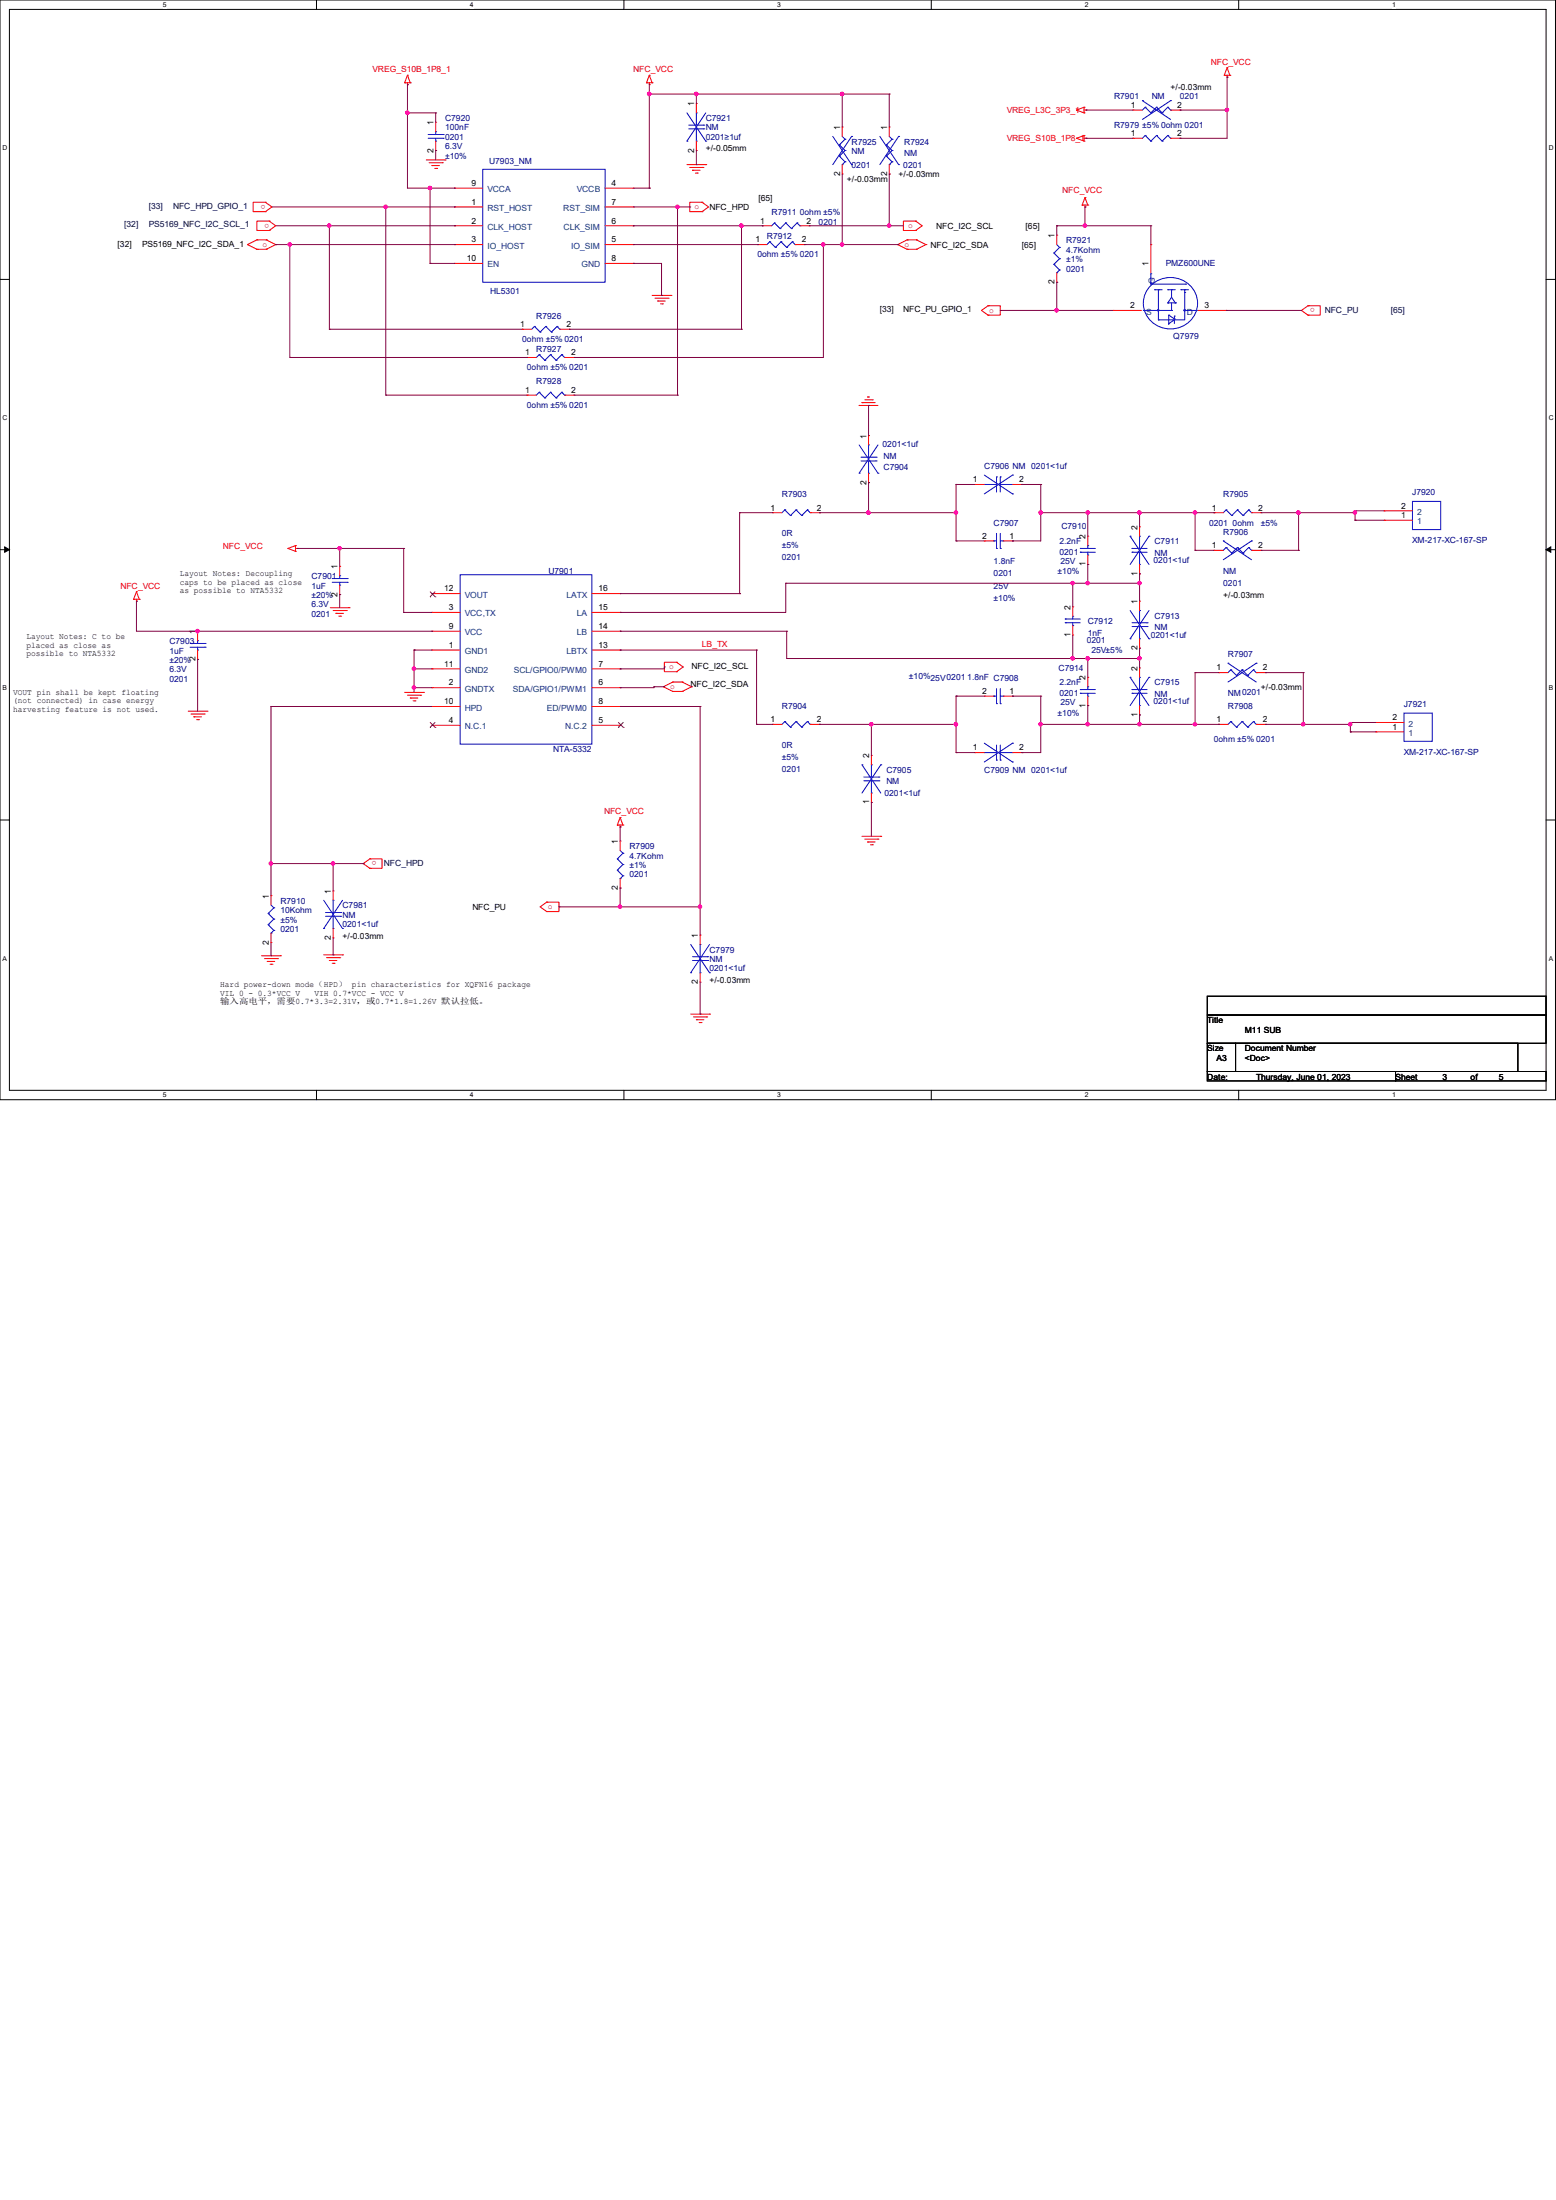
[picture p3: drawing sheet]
<svg xmlns="http://www.w3.org/2000/svg" width="210mm" height="297mm" viewBox="0 0 210 297" stroke-linecap="round" stroke-linejoin="round" font-family="sans-serif">
<path d="M0 0h209.9v148.5h-209.9zM1.3 1.3h207.4v145.9h-207.4z" fill="none" stroke="#000" stroke-width=".13"/>
<g fill="#fff">
<path d="M22 .1h.5v1h-.5z"/>
<path d="M22 147.3h.5v1h-.5z"/>
</g>
<path d="M42.7 0v1.3M42.7 147.2v1.3" fill="none" stroke="#000" stroke-width=".13"/>
<g fill="#fff">
<path d="M63.4 .1h.5v1h-.5z"/>
<path d="M63.4 147.3h.5v1h-.5z"/>
</g>
<path d="M84.2 0v1.3M84.2 147.2v1.3" fill="none" stroke="#000" stroke-width=".13"/>
<g fill="#fff">
<path d="M104.9 .1h.5v1h-.5z"/>
<path d="M104.9 147.3h.5v1h-.5z"/>
</g>
<path d="M125.7 0v1.3M125.7 147.2v1.3" fill="none" stroke="#000" stroke-width=".13"/>
<g fill="#fff">
<path d="M146.4 .1h.5v1h-.5z"/>
<path d="M146.4 147.3h.5v1h-.5z"/>
</g>
<path d="M167.2 0v1.3M167.2 147.2v1.3" fill="none" stroke="#000" stroke-width=".13"/>
<g fill="#fff">
<path d="M187.9 .1h.5v1h-.5z"/>
<path d="M187.9 147.3h.5v1h-.5z"/>
<path d="M.3 19.5h.7v1h-.7z"/>
<path d="M209 19.5h.6v1h-.6z"/>
<path d="M.3 55.9h.7v1h-.7z"/>
<path d="M209 55.9h.6v1h-.6z"/>
</g>
<path d="M0 37.7h1.3M208.7 37.7h1.2" fill="none" stroke="#000" stroke-width=".13"/>
<g fill="#fff">
<path d="M.3 92.4h.6v1h-.6z"/>
<path d="M209 92.4h.6v1h-.6z"/>
</g>
<path d="M0 74.2h1.3M208.7 74.2h1.2" fill="none" stroke="#000" stroke-width=".13"/>
<path d="M.6 73.8l.7 .4-.7 .3zM208.7 74.2l.6-.4v.7z" fill="#000" stroke="#000" stroke-width=".13"/>
<g fill="#fff">
<path d="M.3 128.9h.6v1h-.6z"/>
<path d="M209 128.9h.5v1h-.5z"/>
</g>
<path d="M0 110.7h1.3M208.7 110.7h1.2M162.9 134.5h45.8v2.5h-45.8zM162.9 137h45.8v3.8h-45.8zM162.9 140.8h3.9v3.9h-3.9zM162.9 144.7h25.4v1.2h-25.4zM166.8 140.8h38.1v3.9h-38.1zM188.3 144.7h20.4v1.2h-20.4z" fill="none" stroke="#000" stroke-width=".13"/>
<g fill="none" stroke="#f00" stroke-width=".13">
<path d="M54.6 11.2h.1M54.6 11.2h.8M55 11.4h.1M55 10.2h.1M55 11.2v.2M55 10.2l-.4 1M55 10.2l.4 1M55.4 11.2h.1M58.8 16.5h.1M58.8 16.5v1.3M58.8 19v1.3M87.2 11.2h.1"/>
<path d="M87.2 11.2h.8M87.6 11.4h.1M87.6 10.2h.1M87.6 11.2v.2M87.6 10.2l.4 1M87.6 10.2l-.4 1M88 11.2h.1M94 14h.1M94 14v1.2M94 19v1.3M113.7 17.1h.1M113.7 17.1v1.3"/>
<path d="M120 17.1h.1M120 17.1v1.3M145.3 14.9h.1M145.3 18.7h.1M145.3 14.9l1 .3M145.3 18.7l1 .3M146.3 14.5h.1M146.3 15.2h.1M146.3 18.3h.1M146.3 19h.1M146.3 14.5v.7M146.3 18.3v.7"/>
<path d="M146.3 14.9h.3M146.3 14.5l-1 .4M146.3 18.7h.3M146.3 18.3l-1 .4M146.6 14.9h.1M146.6 18.7h.1M152.9 18.7h.1M152.9 14.9h.1M152.9 14.9h1.3M152.9 18.7h1.3M158 14.9h1.3M158 18.7h1.3"/>
<path d="M159.3 18.7h.1M159.3 14.9h.1M165.2 10.2h.1M165.2 10.2h.8M165.6 10.4h.1M165.6 9.1h.1M165.6 10.2v.2M165.6 9.1l.4 1.1M165.6 9.1l-.4 1.1M166 10.2h.1M33.4 33h.1M33.4 33l1.3 .7"/>
<path d="M34.7 32.4h.1M34.7 33.7h.1M34.7 32.4h1.2M34.7 32.4l-1.3 .6M34.7 33.7h1.2M35.8 28.6h.1M35.8 27.3h.1M35.8 27.3h-1.6v1.3h1.6M35.8 27.3l.9 .6-.9 .7M35.9 32.4h.1M35.9 33.7h.1M35.9 32.4l1.3 .6"/>
<path d="M36.3 31.1h.1M36.3 29.8h.1M36.3 29.8h-1.6v1.3h1.6M36.3 29.8l.9 .7-.9 .6M37.2 33h.1M37.2 33l-1.3 .7M57.5 21.6h2.6M57.9 22h1.8M58.3 22.4h.1M58.3 22.4h1M58.7 22.7h.2M58.8 20.3h.1"/>
<path d="M58.9 22.7h.1M59.7 22h.1M60.1 21.6h.1M61.3 27.9h.1M61.3 30.5h.1M61.3 33h.1M61.3 25.4h.1M61.3 35.6h.1M61.3 30.5h3.9M61.3 33h3.9M61.3 27.9h3.9M61.3 25.4h3.9"/>
<path d="M61.3 35.6h3.9M81.7 30.5h3.8M81.7 33h3.8M81.7 27.9h3.8M81.7 25.4h3.8M81.7 35.6h3.8M85.5 25.4h.1M85.5 33h.1M85.5 30.5h.1M85.5 27.9h.1M85.5 35.6h.1M88 39.9h2.6"/>
<path d="M90.6 39.9h.1M92.7 22.2h2.5M93.1 22.6h1.8M93.5 23h.1M93.5 23h1M93.9 23.4h.2M94 20.3h.1M94.1 23.4h.1M94.7 27.3h.1M94.7 28.6h.1M94.7 27.3h-1.6v1.3h1.6M94.7 27.3l.9 .6-.9 .7"/>
<path d="M94.9 22.6h.1M95.2 22.2h.1M102.2 33h.1M102.2 33h1.3M102.9 30.5h.1M102.9 30.5h1.2M107.3 33h1.3M107.9 30.5h1.3M108.6 33h.1M109.2 30.5h.1M113.7 23.5h.1M113.7 22.2v1.3"/>
<path d="M120 23.5h.1M120 22.2v1.3M121.2 33h.1M121.2 33l1.2 .7M122.4 32.4h.1M122.4 33.7h.1M122.4 32.4h1.3M122.4 33.7h1.3M122.4 32.4l-1.2 .6M123.6 29.8h.1M123.6 31.1h.1M123.6 29.8h-1.7v1.3h1.7"/>
<path d="M123.6 29.8l.9 .7-.9 .6M123.7 32.4h.1M123.7 33.7h.1M123.7 32.4l1.3 .6M125 33h.1M125 33l-1.3 .7M142.6 31.7h.1M142.6 38.1h.1M142.6 31.7v1.3M142.6 36.8v1.3M146 27.7h.1M146 27.7h.8"/>
<path d="M146.4 27.9h.1M146.4 26.7h.1M146.4 27.7v.2M146.4 26.7l-.4 1M146.4 26.7l.4 1M146.8 27.7h.1M155.3 33h.1M155.3 33v3.8M70.5 44.4h.1M70.5 44.4h1.3M71.1 53.3h.1M71.1 48.3h.1"/>
<path d="M71.1 53.3h1.3M71.1 48.3h1.3M75.6 44.4h1.2M76.2 53.3h1.3M76.2 48.3h1.3M76.8 44.4h.1M77.5 53.3h.1M77.5 48.3h.1M88.4 40.3h1.8M88.8 40.6h.1M88.8 40.6h1M89.2 41h.2"/>
<path d="M89.4 41h.1M90.2 40.3h.1M116 54.7h.1M116 54.7h2.5M116.3 54.4h.1M116.3 54.4h1.8M116.7 54h1M117.1 53.6h.1M117.1 53.6h.2M117.2 58.8h.1M117.2 58.8v1.3M117.7 54h.1"/>
<path d="M133.3 41.3h.1M133.3 42.5h.1M133.3 41.3h1.7v1.2h-1.7M133.3 41.3l-.8 .6 .8 .6M150.2 41.9h.1M150.2 41.9h3.9M161.7 41.9h3.8M165.5 41.9h.1M176.5 42.5h.1M176.5 41.3h.1M176.5 41.3h1.7v1.2h-1.7M176.5 41.3l-.9 .6 .9 .6"/>
<path d="M18.4 79.9h.1M18.4 79.9l.4 1M18.4 79.9l-.4 1M38.9 74h.1M38.9 74l1 .4M39.9 73.7h.1M39.9 74.4h.1M39.9 73.7v.7M39.9 74h.2M39.9 73.7l-1 .3M40.1 74h.1M45.8 76.5h.1"/>
<path d="M45.8 76.5v1.2M45.8 79v1.3M104.3 69.2h.1M104.3 69.2h1.2M109.3 69.2h1.3M110.6 69.2h.1M117.2 65.2h.1M117.2 63.9v1.3M131.6 65.4h.1M131.6 65.4h1.2M132.8 73h.1M132.8 73h1.3"/>
<path d="M135.4 73h1.3M136.7 73h.1M136.7 65.4h1.2M137.9 65.4h.1M146.8 76.2h.1M146.8 72.4h.1M146.8 72.4v1.3M146.8 74.9v1.3M153.8 77.5h.1M153.8 71.1h.1M153.8 71.1v1.3M153.8 76.2v1.3"/>
<path d="M163.8 69.2h.1M163.8 74.3h.1M163.8 69.2h1.3M163.8 74.3h1.3M168.9 69.2h1.3M168.9 74.3h1.3M170.2 69.2h.1M170.2 74.3h.1M186.8 70.2h.1M186.8 69h.1M186.8 70.2h3.8M186.8 69h3.8"/>
<path d="M18 80.9h.1M18 80.9h.8M18.4 81.2h.1M18.4 80.9v.3M18.8 80.9h.1M25.4 96h2.5M25.8 96.4h1.8M26.2 96.8h.1M26.2 96.8h1M26.5 97.2h.3M26.7 85.2h.1M26.7 89h.1"/>
<path d="M26.7 85.2v1.3M26.7 87.8v1.2M26.8 97.2h.1M27.6 96.4h.1M27.9 96h.1M44.6 82h2.5M45 82.4h1.7M45.3 82.8h.1M45.3 82.8h1.1M45.7 83.2h.3M45.8 80.3h.1M46 83.2h.1"/>
<path d="M46.7 82.4h.1M47.1 82h.1M54.6 93.5h2.5M55 93.9h1.8M55.4 94.2h.1M55.4 94.2h1M55.8 94.6h.2M56 94.6h.1M56.8 93.9h.1M57.1 93.5h.1M58.3 85.2h.1M58.3 95.4h.1"/>
<path d="M58.3 80.1h.1M58.3 82.7h.1M58.3 87.8h.1M58.3 90.3h.1M58.3 92.8h.1M58.3 97.9h.1M58.3 85.2h3.8M58.3 95.4h3.8M58.3 80.1h3.8M58.3 82.7h3.8M58.3 87.8h3.8M58.3 90.3h3.8"/>
<path d="M58.3 92.8h3.8M58.3 97.9h3.8M79.9 85.2h3.8M79.9 95.4h3.8M79.9 80.1h3.8M79.9 82.7h3.8M79.9 87.8h3.8M79.9 90.3h3.8M79.9 92.8h3.8M79.9 97.9h3.8M83.7 80.1h.1M83.7 82.7h.1"/>
<path d="M83.7 85.2h.1M83.7 87.8h.1M83.7 90.3h.1M83.7 92.8h.1M83.7 95.4h.1M83.7 97.9h.1M89.5 92.7h.1M89.5 92.7l1.3 .6M90.8 92.1h.1M90.8 93.3h.1M90.8 92.1l-1.3 .6M90.8 92.1h1.3"/>
<path d="M90.8 93.3h1.3M91.3 89.4h.1M91.3 90.7h.1M91.3 89.4h-1.6v1.3h1.6M91.3 89.4l.9 .6-.9 .7M92.1 92.1h.1M92.1 93.3h.1M92.1 92.1l1.2 .6M93.3 92.7h.1M93.3 92.7l-1.2 .6M104.3 97.8h.1M104.3 97.8h1.2"/>
<path d="M109.3 97.8h1.3M110.6 97.8h.1M132.8 94h.1M132.8 94h1.3M135.4 94h1.3M136.7 94h.1M144.8 85.7h.1M144.8 81.9h.1M144.8 81.9v1.3M144.8 84.5v1.2M146.8 95.2h.1M146.8 91.4h.1"/>
<path d="M146.8 91.4v1.3M146.8 94v1.2M153.8 81.2h.1M153.8 87.5h.1M153.8 96.5h.1M153.8 90.2h.1M153.8 81.2v1.2M153.8 86.2v1.3M153.8 90.2v1.2M153.8 95.2v1.3M164.5 90.8h.1M164.5 97.8h.1"/>
<path d="M164.5 90.8h1.2M164.5 97.8h1.2M169.5 90.8h1.3M169.5 97.8h1.3M170.8 90.8h.1M170.8 97.8h.1M185.7 98.8h.1M185.7 97.5h.1M185.7 98.8h3.8M185.7 97.5h3.8M49.9 117.2h.1M49.9 116h.1"/>
<path d="M49.9 116h1.7v1.2h-1.7M49.9 116l-.9 .6 .9 .6M83.3 111.4h.1M83.3 111.4h.8M83.7 111.6h.1M83.7 110.4h.1M83.7 113.5h.1M83.7 119.9h.1M83.7 111.4v.2M83.7 113.5v1.3M83.7 118.6v1.3M83.7 110.4l.4 1"/>
<path d="M83.7 110.4l-.4 1M84.1 111.4h.1M116.3 112.9h2.6M116.7 113.3h1.8M117.1 113.7h.1M117.1 113.7h1M117.5 114h.2M117.6 108.3h.1M117.6 102h.1M117.6 102v1.3M117.6 107.1v1.2M117.7 114h.1"/>
<path d="M118.5 113.3h.1M118.9 112.9h.1M131.6 101.6h.1M131.6 101.6h1.2M136.7 101.6h1.2M137.9 101.6h.1M35.3 129h2.5M35.7 129.4h1.8M36.1 129.8h.1M36.1 129.8h1M36.4 130.2h.3M36.6 120.9h.1"/>
<path d="M36.6 127.3h.1M36.6 120.9v1.3M36.6 126v1.3M36.7 130.2h.1M37.5 129.4h.1M37.8 129h.1M43.7 128.9h2.5M44.1 129.3h1.7M44.4 129.7h.1M44.4 129.7h1.1M44.8 130h.3M45 120.3h.1"/>
<path d="M45 126.6h.1M45 120.3v1.2M45 125.3v1.3M45.1 130h.1M45.8 129.3h.1M46.2 128.9h.1M73.8 121.8h.1M73.8 123.1h.1M73.8 121.8h1.6v1.3h-1.6M73.8 121.8l-.9 .6 .9 .7M93.2 136.9h2.6M93.6 137.3h1.8"/>
<path d="M94 137.7h.1M94 137.7h1M94.4 138h.2M94.5 126.2h.1M94.5 132.6h.1M94.5 126.2v1.3M94.5 131.3v1.3M94.6 138h.1M95.4 137.3h.1M95.8 136.9h.1"/>
</g>
<g fill="none" stroke="#00f" stroke-width=".13">
<path d="M57.8 18.2h2M57.8 18.7h2M58.8 17.8h.1M58.8 19h.1M58.8 17.8v.4M58.8 18.7v.3M59.8 18.2h.1M59.8 18.7h.1M92.7 19h.1M92.7 15.2l2.5 3.8M93 16.9h2M93 17.4h2"/>
<path d="M94 15.2h.1M94 19h.1M94 15.2v1.7M94 17.4v1.6M95 16.9h.1M95 17.4h.1M95.2 19h.1M95.2 15.2l-2.5 3.8M112.4 18.4l2.5 3.8M113.3 19.6h.1M113.3 19.6l.7 .7M113.7 18.4l.3 .4"/>
<path d="M114 18.8h.1M114 18.8l-.7 .8M114.9 18.4h.1M114.9 18.4l-2.5 3.8M118.7 18.4l2.6 3.8M119.6 19.6h.1M119.6 19.6l.8 .7M120 18.4l.4 .4M120.4 18.8h.1M120.4 18.8l-.8 .8M121.3 18.4h.1M121.3 18.4l-2.6 3.8"/>
<path d="M154.2 13.6h.1M154.2 13.6l3.8 2.5M154.6 18.3h.1M154.6 14.5h.1M154.6 18.3l-.4 .4M154.6 18.3l.7 .7M154.6 14.5l-.4 .4M154.6 14.5l.7 .7M155.3 19h.1M155.3 15.2h.1M156.1 18.3h.1M156.1 14.5h.1"/>
<path d="M156.1 18.3l-.8 .7M156.1 18.3l.7 .7M156.1 14.5l-.8 .7M156.1 14.5l.7 .7M156.8 19h.1M156.8 15.2h.1M157.6 18.3h.1M157.6 14.5h.1M157.6 18.3l-.8 .7M157.6 18.3l.4 .4M157.6 14.5l-.8 .7M157.6 14.5l.4 .4"/>
<path d="M158 18.7h.1M158 14.9h.1M158 13.6h.1M158 13.6l-3.8 2.5M65.2 22.9h16.5v15.2h-16.5zM103.9 32.6h.1M103.9 32.6l-.4 .4M103.9 32.6l.7 .8M104.5 30.1h.1M104.5 30.1l-.4 .4M104.5 30.1l.8 .8M104.6 33.4h.1"/>
<path d="M105.3 30.9h.1M105.4 32.6h.1M105.4 32.6l-.8 .8M105.4 32.6l.8 .8M106 30.1h.1M106 30.1l-.7 .8M106 30.1l.8 .8M106.2 33.4h.1M106.8 30.9h.1M106.9 32.6h.1M106.9 32.6l-.7 .8M106.9 32.6l.4 .4"/>
<path d="M107.3 33h.1M107.6 30.1h.1M107.6 30.1l-.8 .8M107.6 30.1l.3 .4M107.9 30.5h.1M113.3 21.1h.1M113.3 21.1l.7 .7M113.7 22.2h.1M114 20.3h.1M114 21.8h.1M114 20.3l-.7 .8M114 21.8l-.3 .4"/>
<path d="M114.9 22.2h.1M119.6 21.1h.1M119.6 21.1l.8 .7M120 22.2h.1M120.4 20.3h.1M120.4 21.8h.1M120.4 20.3l-.8 .8M120.4 21.8l-.4 .4M121.3 22.2h.1M142.2 34.2h.1M142.2 35.7h.1M142.2 34.2l.8 .7"/>
<path d="M142.2 35.7l.8 .7M142.6 36.8h.1M142.6 33l.4 .4M143 33.4h.1M143 34.9h.1M143 36.4h.1M143 33.4l-.8 .8M143 34.9l-.8 .8M143 36.4l-.4 .4M155.3 38.2h.1M155.3 38.4h.1M155.3 37h.1"/>
<path d="M155.3 37v1.4M155.3 38.4h4.7M155.4 38.5a3.7 3.7 0 0 1 4.2-.7 3.7 3.7 0 0 1 2 3.8 3.7 3.7 0 0 1-4 2.8 3.7 3.7 0 0 1-3.3-3.5 3.4 3.4 0 0 1 1.1-2.4zM155.8 39.1h.1M155.8 39.1h1M156.3 39.1h.1M156.3 39.1v4.1M157.6 39.1h.1M157.6 39.1h1M158.1 39.1h.1M158.1 39.1v1M159.4 39.1h.1"/>
<path d="M159.4 39.1h1M159.9 39.1h.1M159.9 39.5h.1M159.9 39.1v4.1h-3.6M160 38.4h.1M72.1 44.1h.1M72.1 44.1l-.3 .3M72.1 44.1l.8 .7M72.8 53h.1M72.8 47.9h.1M72.8 53l-.4 .3M72.8 53l.7 .7"/>
<path d="M72.8 47.9l-.4 .4M72.8 47.9l.7 .7M72.9 44.8h.1M73.5 53.7h.1M73.5 48.6h.1M73.7 44.1h.1M73.7 44.1l-.8 .7M73.7 44.1l.7 .7M74.3 53h.1M74.3 47.9h.1M74.3 53l-.8 .7M74.3 53l.8 .7"/>
<path d="M74.3 47.9l-.8 .7M74.3 47.9l.8 .7M74.4 44.8h.1M75.1 53.7h.1M75.1 48.6h.1M75.2 44.1h.1M75.2 44.1l-.8 .7M75.2 44.1l.4 .3M75.6 44.4h.1M75.8 53h.1M75.8 47.9h.1M75.8 53l-.7 .7"/>
<path d="M75.8 53l.4 .3M75.8 47.9l-.7 .7M75.8 47.9l.4 .4M76.2 53.3h.1M76.2 48.3h.1M154.3 41.9h.1M154.3 41.9h3.8M156.3 43.2h.1M157.6 40.9h.1M157.6 40.9h1M157.7 43.7h.1M157.7 42.5h.1"/>
<path d="M157.7 42.5v1.3M157.7 42.5l.8 .6M158.1 41.9h.1M158.1 40.1l.5 .8M158.1 40.9v1M158.1 40.1l-.5 .8M158.5 43.1h.1M158.5 42.7h.1M158.5 43.2l-.8 .5M158.5 42.7v1M158.6 40.9h.1M159.9 41.9h.1"/>
<path d="M159.9 41.9h1.8M44.8 78.1h2.1M44.8 78.6h2.1M45.8 77.7h.1M45.8 79h.1M45.8 77.7v.4M45.8 78.6v.4M46.9 78.1h.1M46.9 78.6h.1M62.1 77.6h17.8v22.9h-17.8zM105.9 68.8h.1M105.9 68.8l-.4 .4"/>
<path d="M105.9 68.8l.8 .8M106.7 69.6h.1M107.4 68.8h.1M107.4 68.8l-.7 .8M107.4 68.8l.8 .8M108.2 69.6h.1M109 68.8h.1M109 68.8l-.8 .8M109 68.8l.3 .4M109.3 69.2h.1M116 63.9h.1M116 60.1l2.5 3.8"/>
<path d="M116.2 61.7h2M116.2 62.2h2M117.2 60.1h.1M117.2 63.9h.1M117.2 60.1v1.6M117.2 62.2v1.7M118.2 61.7h.1M118.2 62.2h.1M118.5 63.9h.1M118.5 60.1l-2.5 3.8M132.8 65.4h.1M132.8 65.4h1.7"/>
<path d="M132.8 64.1l3.9 2.6M134.1 73h.1M134.1 73h.4M134.5 74h.1M134.5 64.4h.1M134.5 64.4v2M134.5 72v2M135 74h.1M135 64.4h.1M135 64.4v2M135 72v2M135 73h.4"/>
<path d="M135 65.4h1.7M135.4 73h.1M136.7 65.4h.1M136.7 66.7h.1M136.7 64.1h.1M136.7 64.1l-3.9 2.6M145.8 74.5h.1M145.8 74h.1M145.8 74.5h2M145.8 74h2M146.8 74.9h.1M146.8 73.7h.1"/>
<path d="M146.8 73.7v.3M146.8 74.5v.4M152.5 72.4h.1M152.5 72.4l2.6 3.8M152.8 74.5h.1M152.8 74h.1M152.8 74.5h2M152.8 74h2M153.8 76.2h.1M153.8 72.4h.1M153.8 72.4v1.6M153.8 74.5v1.7"/>
<path d="M155.1 72.4h.1M155.1 72.4l-2.6 3.8M165.1 73h.1M165.1 73l3.8 2.6M165.5 68.8h.1M165.5 73.9h.1M165.5 68.8l-.4 .4M165.5 68.8l.7 .8M165.5 73.9l-.4 .4M165.5 73.9l.7 .8M166.2 69.6h.1M166.2 74.7h.1"/>
<path d="M167 68.8h.1M167 73.9h.1M167 68.8l-.8 .8M167 68.8l.8 .8M167 73.9l-.8 .8M167 73.9l.8 .8M167.8 69.6h.1M167.8 74.7h.1M168.5 68.8h.1M168.5 73.9h.1M168.5 68.8l-.7 .8M168.5 68.8l.4 .4"/>
<path d="M168.5 73.9l-.7 .8M168.5 73.9l.4 .4M168.9 69.2h.1M168.9 74.3h.1M168.9 73h.1M168.9 73l-3.8 2.6M190.6 67.7h3.8v3.8h-3.8zM25.7 86.9h2M25.7 87.4h2M26.7 86.5h.1M26.7 87.8h.1M26.7 86.5v.4"/>
<path d="M26.7 87.4v.4M27.7 86.9h.1M27.7 87.4h.1M105.9 97.4h.1M105.9 97.4l-.4 .4M105.9 97.4l.8 .8M106.7 98.2h.1M107.4 97.4h.1M107.4 97.4l-.7 .8M107.4 97.4l.8 .8M108.2 98.2h.1M109 97.4h.1"/>
<path d="M109 97.4l-.8 .8M109 97.4l.3 .4M109.3 97.8h.1M134.1 94h.1M134.1 94h.4M134.5 95h.1M134.5 93v2M135 95h.1M135 93v2M135 94h.4M135.4 94h.1M143.8 84.1h.1"/>
<path d="M143.8 83.6h.1M143.8 84.1h2M143.8 83.6h2M144.8 84.5h.1M144.8 83.2h.1M144.8 83.2v.4M144.8 84.1v.4M145.8 93.6h.1M145.8 93.1h.1M145.8 93.6h2M145.8 93.1h2M146.8 94h.1"/>
<path d="M146.8 92.7h.1M146.8 92.7v.4M146.8 93.6v.4M152.5 86.2h.1M152.5 91.4h.1M152.5 82.4l2.6 3.8M152.5 91.4l2.6 3.8M152.8 93.6h.1M152.8 93.1h.1M152.8 84.1h2M152.8 84.6h2M152.8 93.6h2"/>
<path d="M152.8 93.1h2M153.8 82.4h.1M153.8 86.2h.1M153.8 95.2h.1M153.8 91.4h.1M153.8 82.4v1.7M153.8 84.6v1.6M153.8 91.4v1.7M153.8 93.6v1.6M154.8 84.1h.1M154.8 84.6h.1M155.1 86.2h.1"/>
<path d="M155.1 91.4h.1M155.1 82.4l-2.6 3.8M155.1 91.4l-2.6 3.8M165.7 89.5h.1M165.7 89.5l3.8 2.6M166.1 90.4h.1M166.1 97.4h.1M166.1 90.4l-.4 .4M166.1 90.4l.8 .8M166.1 97.4l-.4 .4M166.1 97.4l.8 .8M166.9 91.2h.1"/>
<path d="M166.9 98.2h.1M167.6 90.4h.1M167.6 97.4h.1M167.6 90.4l-.7 .8M167.6 90.4l.8 .8M167.6 97.4l-.7 .8M167.6 97.4l.8 .8M168.4 91.2h.1M168.4 98.2h.1M169.2 90.4h.1M169.2 97.4h.1M169.2 90.4l-.8 .8"/>
<path d="M169.2 90.4l.3 .4M169.2 97.4l-.8 .8M169.2 97.4l.3 .4M169.5 90.8h.1M169.5 89.5h.1M169.5 97.8h.1M169.5 89.5l-3.8 2.6M189.5 96.3h3.8v3.8h-3.8zM83.3 116h.1M83.3 117.5h.1M83.3 116l.8 .7M83.3 117.5l.8 .7"/>
<path d="M83.7 118.6h.1M83.7 114.8l.4 .4M84.1 115.2h.1M84.1 116.7h.1M84.1 118.2h.1M84.1 115.2l-.8 .8M84.1 116.7l-.8 .8M84.1 118.2l-.4 .4M116.3 103.3h.1M116.3 103.3l2.6 3.8M116.6 105.4h2M116.6 104.9h2"/>
<path d="M117.6 107.1h.1M117.6 103.3h.1M117.6 103.3v1.6M117.6 105.4v1.7M118.6 105.4h.1M118.6 104.9h.1M118.9 103.3h.1M118.9 103.3l-2.6 3.8M132.8 101.6h.1M132.8 101.6h1.7M132.8 100.3l3.9 2.6M134.5 102.6h.1"/>
<path d="M134.5 100.6v2M135 102.6h.1M135 100.6v2M135 101.6h1.7M136.7 101.6h.1M136.7 100.3h.1M136.7 102.9h.1M136.7 100.3l-3.9 2.6M36.2 123.3h.1M36.2 124.8h.1M36.2 123.3l.8 .8M36.2 124.8l.8 .8"/>
<path d="M36.6 126h.1M36.6 122.2l.4 .4M37 122.6h.1M37 124.1h.1M37 125.6h.1M37 122.6l-.8 .7M37 124.1l-.8 .7M37 125.6l-.4 .4M43.7 125.3h.1M43.7 121.5l2.5 3.8M43.9 123.2h2.1M43.9 123.7h2.1"/>
<path d="M45 121.5h.1M45 125.3h.1M45 121.5v1.7M45 123.7v1.6M46 123.2h.1M46 123.7h.1M46.2 125.3h.1M46.2 121.5l-2.5 3.8M93.2 131.3h.1M93.2 127.5l2.6 3.8M93.5 129.2h2M93.5 129.7h2"/>
<path d="M94.5 127.5h.1M94.5 131.3h.1M94.5 127.5v1.7M94.5 129.7v1.6M95.5 129.2h.1M95.5 129.7h.1M95.8 131.3h.1M95.8 127.5l-2.6 3.8"/>
</g>
<g fill="#00f" stroke="#00f" stroke-width=".13">
<circle cx="159.9" cy="41.9" r=".11"/>
<circle cx="156.3" cy="41.9" r=".11"/>
</g>
<path d="M58 79.9l.7 .7M58.7 79.9l-.7 .7M58 80.6h.1M58 98.2h.1M58 97.5l.7 .7M58.7 80.6h.1M58.7 98.2h.1M58.7 97.5l-.7 .7M83.4 98.2h.1M83.4 97.5l.7 .7M84.1 98.2h.1M84.1 97.5l-.7 .7" fill="none" stroke="#804000" stroke-width=".13"/>
<g fill="none" stroke="#800040" stroke-width=".13">
<path d="M55 11.4h.1M55 15.2h.1M55 11.4v14h6.3M55 15.2h3.8M58.8 15.2h.1M58.8 15.2v1.3M87.6 12.7h.1M87.6 11.4v14M87.6 12.7h32.4M94 12.7h.1M94 12.7v1.3M113.7 12.7h.1"/>
<path d="M113.7 12.7v4.4M120 12.7h.1M120 12.7v4.4M146.6 14.9h.1M146.6 18.7h.1M146.6 14.9h6.3M146.6 18.7h6.3M159.3 14.9h.1M159.3 18.7h.1M159.3 14.9h6.3M165.6 10.4h.1M165.6 14.9h.1"/>
<path d="M165.6 10.4v8.3h-6.3M36.7 27.9h24.6M37.2 33h.1M37.2 30.5h24.1M37.2 33h24.1M39.1 33h.1M39.1 33v15.3h32M44.4 30.5h.1M44.4 30.5v13.9M52.1 27.9h.1M52.1 27.9v25.4M58 25.4h.1"/>
<path d="M58 35.6h.1M58 35.6h3.3M58 25.4v10.2M58.8 20.3h.1M58.8 20.3v1.3M61.3 33h.1M61.3 25.4h.1M61.3 30.5h.1M61.3 27.9h.1M85.5 30.5h.1M85.5 35.6h.1M85.5 25.4h2.1"/>
<path d="M85.5 27.9h7.6M85.5 30.5h17.4M85.5 33h16.7M85.5 35.6h3.8v4.3M87.6 25.4h.1M89.3 39.9h.1M91.4 27.9h.1M91.4 27.9v25.4M93.1 27.9h.1M94 22.2h.1M94 20.3v1.9M100.1 30.5h.1"/>
<path d="M100.1 30.5v13.9M102.2 33h.1M102.9 30.5h.1M108.6 33h12.6M109.2 30.5h12.7M111.1 33h.1M111.1 33v15.3h-33.6M113.7 33h.1M113.7 23.5v9.5M120 30.5h.1M120 23.5h.1M120 23.5v7"/>
<path d="M121.2 33h.1M142.6 30.5h.1M142.6 38.1h.1M142.6 30.5h12.7M142.6 30.5v1.2M142.6 38.1v3.8M146.4 27.9h.1M146.4 30.5h.1M146.4 27.9v2.6M155.3 30.5h.1M155.3 30.5v2.5M44.4 44.4h.1"/>
<path d="M44.4 44.4h26.1M52.1 53.3h.1M52.1 53.3h19M71.1 48.3h.1M76.8 44.4h23.3M77.5 48.3h.1M77.5 53.3h13.9M91.4 53.3h.1M100.1 44.4h.1M117.2 54.7h.1M117.2 54.7v4.1M135 41.9h.1"/>
<path d="M135 41.9h15.2M142.6 41.9h.1M165.5 41.9h.1M165.5 41.9h10.1M40.1 74h.1M40.1 74h14.4M45.8 74h.1M45.8 74v2.5M54.5 74h.1M54.5 74v8.7M99.8 69.2h.1M99.8 69.2h4.5"/>
<path d="M99.8 69.2v10.9M106 78.7h.1M106 78.7h47.8M106 78.7v4h-22.3M110.6 69.2h.1M110.6 69.2h18.4M117.2 65.2h.1M117.2 69.2h.1M117.2 65.2v4M129 65.4h.1M129 69.2h.1M129 73h.1"/>
<path d="M129 65.4v7.6M129 65.4h2.6M129 73h3.8M136.7 73h.1M137.9 65.4h.1M137.9 65.4h2.6M140.5 65.4h.1M140.5 69.2h.1M140.5 65.4v7.6h-3.8M140.5 69.2h23.3M144.8 78.7h.1M144.8 78.7v3.2"/>
<path d="M146.8 69.2h.1M146.8 76.2h.1M146.8 78.7h.1M146.8 69.2v3.2M146.8 76.2v2.5M153.8 69.2h.1M153.8 77.5h.1M153.8 78.7h.1M153.8 69.2v1.9M153.8 77.5v3.7M161.3 69.2h.1M161.3 74.3h.1"/>
<path d="M161.3 74.3h2.5M161.3 69.2v5.1M163.8 69.2h.1M170.2 69.2h12.7M170.2 74.3h5.1M175.3 69.2h.1M175.3 74.3h.1M175.3 69.2v5.1M182.9 70.2h.1M182.9 69.2h.1M182.9 69h.1M182.9 70.2h3.9"/>
<path d="M182.9 69v1.2M182.9 69h3.9M18.4 81.2h.1M18.4 81.2v4h39.9M26.7 89h.1M26.7 85.2h.1M26.7 89v7M36.6 95.4h.1M36.6 95.4v25.5M36.6 95.4h21.7M45.8 80.3h.1M45.8 80.3v1.7"/>
<path d="M54.5 82.7h.1M54.5 82.7h3.8M55.9 92.8h.1M55.9 87.8h.1M55.9 90.3h.1M55.9 87.8h2.4M55.9 92.8h2.4M55.9 87.8v5.7M55.9 90.3h2.4M58.3 85.2h.1M83.7 87.8h.1M83.7 82.7h.1"/>
<path d="M83.7 85.2h.1M83.7 95.4h.1M83.7 90.3h.1M83.7 92.8h.1M83.7 87.8h18.4M83.7 85.2h22.5M83.7 95.4h10.8M83.7 80.1h16.1M88.3 92.7h.1M88.3 92.7v.1h-4.6M88.3 92.7h1.2M89.5 92.7h.1"/>
<path d="M89.7 90h.1M89.7 90v.3h-6M94.5 95.4h.1M94.5 95.4v30.8M99.8 80.1h.1M102.1 87.8h.1M102.1 97.8h.1M102.1 87.8v10M102.1 97.8h2.2M106.2 85.2h.1M106.2 85.2v3.7h47.6M110.6 97.8h.1"/>
<path d="M110.6 97.8h18.4M117.6 97.8h.1M117.6 97.8v4.2M129 94h.1M129 97.8h.1M129 94v7.6M129 94h3.8M136.7 94h.1M136.7 94h3.8M140.5 94h.1M140.5 97.8h.1M140.5 94v7.6h-2.6"/>
<path d="M140.5 97.8h24M144.8 88.9h.1M144.8 85.7v3.2M146.8 88.9h.1M146.8 95.2h.1M146.8 97.8h.1M146.8 88.9v2.5M146.8 95.2v2.6M153.8 88.9h.1M153.8 96.5h.1M153.8 87.5h.1M153.8 87.5v2.7"/>
<path d="M153.8 96.5v1.3M161.3 97.8h.1M161.3 90.8h.1M161.3 90.8v7M161.3 90.8h3.2M164.5 97.8h.1M170.8 97.8h11.4M170.8 90.8h5.1M175.9 97.8h.1M175.9 90.8h.1M175.9 90.8v7M182.2 98.8h.1"/>
<path d="M182.2 97.8h.1M182.2 97.5h.1M182.2 98.8h3.5M182.2 97.5v1.3M182.2 97.5h3.5M36.6 116.6h.1M36.6 116.6h12.4M45 116.6h.1M45 116.6v3.7M49 116.6h.1M83.7 111.6h.1M83.7 119.9h.1"/>
<path d="M83.7 111.6v1.9M83.7 119.9v2.5M117.6 108.3h.1M117.6 108.3v4.6M129 101.6h.1M129 101.6h2.6M137.9 101.6h.1M36.6 129h.1M36.6 127.3v1.7M45 128.9h.1M45 126.6v2.3M75.4 122.4h.1"/>
<path d="M75.4 122.4h19.1M83.7 122.4h.1M94.5 122.4h.1M94.5 136.9h.1M94.5 132.6v4.3"/>
</g>
<g fill="#f0f" stroke="#f0f" stroke-width=".13">
<circle cx="140.4" cy="69.2" r=".23"/>
<circle cx="129" cy="69.2" r=".23"/>
<circle cx="117.2" cy="69.2" r=".23"/>
<circle cx="146.8" cy="69.2" r=".23"/>
<circle cx="144.8" cy="78.7" r=".23"/>
<circle cx="153.8" cy="78.7" r=".23"/>
<circle cx="45.8" cy="74" r=".23"/>
<circle cx="144.8" cy="88.9" r=".23"/>
<circle cx="129" cy="97.8" r=".23"/>
<circle cx="117.6" cy="97.8" r=".23"/>
<circle cx="146.8" cy="97.8" r=".23"/>
<circle cx="140.4" cy="97.8" r=".23"/>
<circle cx="153.8" cy="97.8" r=".23"/>
<circle cx="161.3" cy="97.8" r=".23"/>
<circle cx="182.9" cy="69.2" r=".23"/>
<circle cx="182.2" cy="97.8" r=".23"/>
<circle cx="165.6" cy="14.8" r=".23"/>
<circle cx="55" cy="15.2" r=".23"/>
<circle cx="100.1" cy="30.5" r=".23"/>
<circle cx="146.4" cy="30.5" r=".23"/>
<circle cx="39.1" cy="33" r=".23"/>
<circle cx="111.1" cy="33" r=".23"/>
<circle cx="142.6" cy="41.9" r=".23"/>
<circle cx="58" cy="25.4" r=".23"/>
<circle cx="94.5" cy="122.4" r=".23"/>
<circle cx="83.7" cy="122.4" r=".23"/>
<circle cx="36.6" cy="116.6" r=".23"/>
<circle cx="55.9" cy="92.8" r=".23"/>
<circle cx="55.9" cy="90.3" r=".23"/>
<circle cx="44.9" cy="116.6" r=".23"/>
<circle cx="26.6" cy="85.2" r=".23"/>
<circle cx="146.8" cy="78.7" r=".23"/>
<circle cx="146.8" cy="88.9" r=".23"/>
<circle cx="175.2" cy="69.2" r=".23"/>
<circle cx="44.4" cy="30.5" r=".23"/>
<circle cx="52" cy="27.9" r=".23"/>
<circle cx="91.4" cy="27.9" r=".23"/>
<circle cx="153.8" cy="69.2" r=".23"/>
<circle cx="161.3" cy="69.2" r=".23"/>
<circle cx="175.9" cy="97.8" r=".23"/>
<circle cx="87.6" cy="12.7" r=".23"/>
<circle cx="113.6" cy="12.7" r=".23"/>
<circle cx="94" cy="12.7" r=".23"/>
<circle cx="113.6" cy="33" r=".23"/>
<circle cx="120" cy="30.5" r=".23"/>
<circle cx="153.8" cy="88.9" r=".23"/>
</g>
<g font-size="1.1" fill="#f00">
<text x="50.3" y="9.7">VREG_S10B_1P8_1</text>
<text x="85.5" y="9.7">NFC_VCC</text>
<text x="163.4" y="8.7">NFC_VCC</text>
<text x="135.9" y="15.2">VREG_L3C_3P3_1</text>
<text x="135.9" y="19">VREG_S10B_1P8_1</text>
<text x="35.8" y="27.6" transform="rotate(-180 35.8 27.6)">o</text>
<text x="93.7" y="28.3">o</text>
<text x="143.4" y="26.1">NFC_VCC</text>
<text x="35.4" y="33.4">o</text>
<text x="36.3" y="30.2" transform="rotate(-180 36.3 30.2)">o</text>
<text x="122.1" y="33.4">o</text>
<text x="122.6" y="30.8">o</text>
<text x="177.4" y="41.6" transform="rotate(-180 177.4 41.6)">o</text>
<text x="133.5" y="42.2">o</text>
<text x="30.1" y="74.1">NFC_VCC</text>
<text x="16.3" y="79.5">NFC_VCC</text>
<text x="94.7" y="87.3">LB_TX</text>
<text x="90.3" y="90.4">o</text>
<text x="90.4" y="93">o</text>
<text x="81.5" y="109.9">NFC_VCC</text>
<text x="50.8" y="116.3" transform="rotate(-180 50.8 116.3)">o</text>
<text x="73.9" y="122.8">o</text>
</g>
<g font-size="1.1">
<text x="58.5" y="16.9" transform="rotate(-90 58.5 16.9)">1</text>
<text x="93.7" y="14.4" transform="rotate(-90 93.7 14.4)">1</text>
<text x="113.4" y="17.6" transform="rotate(-90 113.4 17.6)">1</text>
<text x="119.7" y="17.6" transform="rotate(-90 119.7 17.6)">1</text>
<text x="152.6" y="14.6">1</text>
<text x="158" y="12.1">+/-0.03mm</text>
<text x="158.9" y="14.6">2</text>
<text x="58.5" y="20.6" transform="rotate(-90 58.5 20.6)">2</text>
<text x="93.7" y="20.6" transform="rotate(-90 93.7 20.6)">2</text>
<text x="95.2" y="20.4">+/-0.05mm</text>
<text x="113.4" y="23.8" transform="rotate(-90 113.4 23.8)">2</text>
<text x="119.7" y="23.8" transform="rotate(-90 119.7 23.8)">2</text>
<text x="121.3" y="24">+/-0.03mm</text>
<text x="152.6" y="18.4">1</text>
<text x="158.9" y="18.4">2</text>
<text x="63.6" y="27.6">1</text>
<text x="63.6" y="25.1">9</text>
<text x="82.5" y="25.1">4</text>
<text x="82.5" y="27.6">7</text>
<text x="95.7" y="28.4">NFC_HPD</text>
<text x="102.4" y="27.1">[65]</text>
<text x="114.3" y="24.6">+/-0.03mm</text>
<text x="15.9" y="33.4">[32]</text>
<text x="19.2" y="33.4">PS5169_NFC_I2C_SDA_1</text>
<text x="63" y="35.3">10</text>
<text x="63.6" y="30.2">2</text>
<text x="63.6" y="32.7">3</text>
<text x="82.5" y="32.7">5</text>
<text x="82.5" y="30.2">6</text>
<text x="82.5" y="35.3">8</text>
<text x="102" y="32.7">1</text>
<text x="102.6" y="30.2">1</text>
<text x="108.2" y="32.7">2</text>
<text x="108.8" y="30.2">2</text>
<text x="125.6" y="33.5">NFC_I2C_SDA</text>
<text x="126.4" y="30.9">NFC_I2C_SCL</text>
<text x="137.9" y="33.5">[65]</text>
<text x="138.4" y="30.9">[65]</text>
<text x="142.3" y="32.2" transform="rotate(-90 142.3 32.2)">1</text>
<text x="155" y="36" transform="rotate(-90 155 36)">1</text>
<text x="142.3" y="38.4" transform="rotate(-90 142.3 38.4)">2</text>
<text x="152.5" y="41.6">2</text>
<text x="162.5" y="41.6">3</text>
<text x="70.2" y="44.2">1</text>
<text x="70.9" y="48">1</text>
<text x="76.4" y="44.2">2</text>
<text x="77.1" y="48">2</text>
<text x="118.7" y="42.1">[33]</text>
<text x="121.9" y="42.1">NFC_PU_GPIO_1</text>
<text x="70.9" y="53">1</text>
<text x="77.1" y="53">2</text>
<text x="116.9" y="59.2" transform="rotate(-90 116.9 59.2)">1</text>
<text x="116.9" y="65.4" transform="rotate(-90 116.9 65.4)">2</text>
<text x="131.3" y="65.1">1</text>
<text x="137.5" y="65.1">2</text>
<text x="104" y="68.9">1</text>
<text x="110.2" y="68.9">2</text>
<text x="153.5" y="71.5" transform="rotate(-90 153.5 71.5)">2</text>
<text x="163.6" y="68.9">1</text>
<text x="169.8" y="68.9">2</text>
<text x="189.1" y="69.9">1</text>
<text x="189.1" y="68.7">2</text>
<text x="24.3" y="77.8">Layout Notes: Decoupling</text>
<text x="45.6" y="76.9" transform="rotate(-90 45.6 76.9)">1</text>
<text x="132.6" y="72.7">2</text>
<text x="136.3" y="72.7">1</text>
<text x="146.5" y="76.5" transform="rotate(-90 146.5 76.5)">1</text>
<text x="146.5" y="72.8" transform="rotate(-90 146.5 72.8)">2</text>
<text x="153.5" y="77.7" transform="rotate(-90 153.5 77.7)">1</text>
<text x="163.6" y="74">1</text>
<text x="169.8" y="74">2</text>
<text x="24.3" y="79">caps to be placed as close</text>
<text x="24.3" y="80.1">as possible to NTA5332</text>
<text x="45.6" y="80.5" transform="rotate(-90 45.6 80.5)">2</text>
<text x="59.9" y="79.8">12</text>
<text x="60.6" y="82.4">3</text>
<text x="80.8" y="79.8">16</text>
<text x="80.8" y="82.4">15</text>
<text x="144.5" y="82.3" transform="rotate(-90 144.5 82.3)">2</text>
<text x="153.5" y="81.6" transform="rotate(-90 153.5 81.6)">1</text>
<text x="165.1" y="80.7">+/-0.03mm</text>
<text x="3.6" y="86.3">Layout Notes: C to be</text>
<text x="3.6" y="87.5">placed as close as</text>
<text x="3.6" y="88.6">possible to NTA5332</text>
<text x="26.4" y="89.3" transform="rotate(-90 26.4 89.3)">2</text>
<text x="26.4" y="85.6" transform="rotate(-90 26.4 85.6)">1</text>
<text x="60.6" y="84.9">9</text>
<text x="60.6" y="87.5">1</text>
<text x="80.8" y="84.9">14</text>
<text x="80.8" y="87.5">13</text>
<text x="144.5" y="86" transform="rotate(-90 144.5 86)">1</text>
<text x="153.5" y="87.8" transform="rotate(-90 153.5 87.8)">2</text>
<text x="1.8" y="93.8">VOUT pin shall be kept floating</text>
<text x="1.8" y="95">(not connected) in case energy</text>
<text x="59.9" y="95.1">10</text>
<text x="59.9" y="90">11</text>
<text x="60.6" y="92.5">2</text>
<text x="80.8" y="90">7</text>
<text x="80.8" y="92.5">6</text>
<text x="80.8" y="95.1">8</text>
<text x="93.2" y="92.8">NFC_I2C_SDA</text>
<text x="93.3" y="90.4">NFC_I2C_SCL</text>
<text x="132.6" y="93.7">2</text>
<text x="136.3" y="93.7">1</text>
<text x="146.5" y="95.5" transform="rotate(-90 146.5 95.5)">1</text>
<text x="146.5" y="91.8" transform="rotate(-90 146.5 91.8)">2</text>
<text x="153.5" y="90.6" transform="rotate(-90 153.5 90.6)">2</text>
<text x="164.2" y="90.5">1</text>
<text x="170.2" y="93.2">+/-0.03mm</text>
<text x="170.4" y="90.5">2</text>
<text x="1.8" y="96.1">harvesting feature is not used.</text>
<text x="60.6" y="97.6">4</text>
<text x="80.8" y="97.6">5</text>
<text x="104" y="97.5">1</text>
<text x="110.2" y="97.5">2</text>
<text x="131.3" y="101.3">1</text>
<text x="137.5" y="101.3">2</text>
<text x="153.5" y="96.8" transform="rotate(-90 153.5 96.8)">1</text>
<text x="164.2" y="97.5">1</text>
<text x="170.4" y="97.5">2</text>
<text x="187.9" y="98.5">1</text>
<text x="187.9" y="97.2">2</text>
<text x="117.3" y="102.4" transform="rotate(-90 117.3 102.4)">2</text>
<text x="83.4" y="113.9" transform="rotate(-90 83.4 113.9)">1</text>
<text x="117.3" y="108.6" transform="rotate(-90 117.3 108.6)">1</text>
<text x="36.3" y="121.3" transform="rotate(-90 36.3 121.3)">1</text>
<text x="44.7" y="120.7" transform="rotate(-90 44.7 120.7)">1</text>
<text x="63.7" y="122.9">NFC_PU</text>
<text x="83.4" y="120.2" transform="rotate(-90 83.4 120.2)">2</text>
<text x="36.3" y="127.5" transform="rotate(-90 36.3 127.5)">2</text>
<text x="44.7" y="126.9" transform="rotate(-90 44.7 126.9)">2</text>
<text x="46.2" y="126.7">+/-0.03mm</text>
<text x="94.2" y="126.6" transform="rotate(-90 94.2 126.6)">1</text>
<text x="29.7" y="135.6">输入高电平，需要0.7*3.3=2.31V，或0.7*1.8=1.26V 默认拉低。</text>
<text x="29.7" y="133.3">Hard power-down mode（HPD） pin characteristics for XQFN16 package</text>
<text x="29.7" y="134.5">VIL 0 - 0.3*VCC V</text>
<text x="42.4" y="134.5">VIH 0.7*VCC - VCC V</text>
<text x="94.2" y="132.9" transform="rotate(-90 94.2 132.9)">2</text>
<text x="95.7" y="132.7">+/-0.03mm</text>
<text x="162.9" y="138.1">Title</text>
<text x="162.9" y="141.9">Size</text>
<text x="164.2" y="143.2">A3</text>
<text x="168" y="141.9">Document Number</text>
<text x="168" y="143.2">&lt;Doc&gt;</text>
<text x="168" y="139.4">M11 SUB</text>
<text x="162.9" y="145.8">Date:</text>
<text x="169.5" y="145.8">Thursday, June 01, 2023</text>
<text x="188.3" y="145.8">Sheet</text>
<text x="194.7" y="145.8">3</text>
<text x="198.5" y="145.8">of</text>
<text x="202.3" y="145.8">5</text>
</g>
<g font-size="1.1" fill="#000080">
<text x="60.1" y="16.3">C7920</text>
<text x="60.1" y="17.6">100nF</text>
<text x="95.2" y="16.3">C7921</text>
<text x="95.2" y="17.6">NM</text>
<text x="150.4" y="17.2">R7979 ±5% 0ohm 0201</text>
<text x="150.4" y="13.4">R7901</text>
<text x="155.4" y="13.4">NM</text>
<text x="159.2" y="13.4">0201</text>
<text x="60.1" y="18.9">0201</text>
<text x="60.1" y="20.2">6.3V</text>
<text x="60.1" y="21.4">±10%</text>
<text x="66" y="22.2">U7903_NM</text>
<text x="95.2" y="18.9">0201≥1uf</text>
<text x="114.9" y="19.5">R7925</text>
<text x="114.9" y="20.8">NM</text>
<text x="114.9" y="22.7">0201</text>
<text x="121.9" y="22.7">0201</text>
<text x="122" y="19.5">R7924</text>
<text x="122" y="21">NM</text>
<text x="104.1" y="29">R7911</text>
<text x="107.9" y="29">0ohm ±5%</text>
<text x="102.2" y="34.8">0ohm ±5% 0201</text>
<text x="103.5" y="32.2">R7912</text>
<text x="110.5" y="30.3">0201</text>
<text x="143.9" y="32.9">R7921</text>
<text x="143.9" y="34.1">4.7Kohm</text>
<text x="143.9" y="35.4">±1%</text>
<text x="157.3" y="35.9">PMZ600UNE</text>
<text x="66.2" y="39.7">HL5301</text>
<text x="143.9" y="36.7">0201</text>
<text x="70.5" y="46.2">0ohm ±5% 0201</text>
<text x="72.4" y="43">R7926</text>
<text x="72.4" y="47.5">R7927</text>
<text x="158.4" y="45.8">Q7979</text>
<text x="71.1" y="50">0ohm ±5% 0201</text>
<text x="72.4" y="51.9">R7928</text>
<text x="71.1" y="55.1">0ohm ±5% 0201</text>
<text x="119.1" y="60.3">0201&lt;1uf</text>
<text x="119.2" y="63.5">C7904</text>
<text x="119.2" y="61.9">NM</text>
<text x="132.8" y="63.3">C7906 NM 0201&lt;1uf</text>
<text x="105.5" y="67.1">R7903</text>
<text x="134.1" y="71">C7907</text>
<text x="143.2" y="71.5">C7910</text>
<text x="163.2" y="71">0201</text>
<text x="165.1" y="67.1">R7905</text>
<text x="166.4" y="71">0ohm</text>
<text x="170.2" y="71">±5%</text>
<text x="190.6" y="66.9">J7920</text>
<text x="74" y="77.4">U7901</text>
<text x="105.5" y="72.3">0R</text>
<text x="105.5" y="74">±5%</text>
<text x="105.5" y="75.7">0201</text>
<text x="134.1" y="76.2">1.8nF</text>
<text x="134.1" y="77.8">0201</text>
<text x="142.7" y="77.6">±10%</text>
<text x="143" y="73.5">2.2nF</text>
<text x="143" y="74.9">0201</text>
<text x="143.1" y="76.2">25V</text>
<text x="155.7" y="76">0201&lt;1uf</text>
<text x="155.8" y="73.5">C7911</text>
<text x="155.8" y="75">NM</text>
<text x="165.1" y="72.2">R7906</text>
<text x="165.1" y="77.4">NM</text>
<text x="190.6" y="73.4">XM-217-XC-167-SP</text>
<text x="42" y="78.2">C7901</text>
<text x="42" y="79.5">1uF</text>
<text x="42" y="83.3">0201</text>
<text x="42" y="82">6.3V</text>
<text x="42" y="80.7">±20%</text>
<text x="134.1" y="79.5">25V</text>
<text x="134.1" y="81.1">±10%</text>
<text x="155.8" y="83.5">C7913</text>
<text x="165.1" y="79.1">0201</text>
<text x="22.9" y="87">C7903</text>
<text x="22.9" y="88.2">1uF</text>
<text x="22.9" y="89.5">±20%</text>
<text x="146.7" y="86.8">0201</text>
<text x="146.8" y="84.3">C7912</text>
<text x="146.8" y="85.8">1nF</text>
<text x="147.3" y="88.1">25V±5%</text>
<text x="155.3" y="86.2">0201&lt;1uf</text>
<text x="155.8" y="85">NM</text>
<text x="165.7" y="88.7">R7907</text>
<text x="22.9" y="92">0201</text>
<text x="22.9" y="90.8">6.3V</text>
<text x="105.5" y="95.7">R7904</text>
<text x="122.7" y="91.7">±10%25V0201</text>
<text x="130.5" y="91.8">1.8nF C7908</text>
<text x="142.9" y="90.6">C7914</text>
<text x="143" y="92.5">2.2nF</text>
<text x="143" y="93.9">0201</text>
<text x="143.1" y="95.2">25V</text>
<text x="155.7" y="95.1">0201&lt;1uf</text>
<text x="155.8" y="92.5">C7915</text>
<text x="155.8" y="94.1">NM</text>
<text x="165.7" y="93.9">NM0201</text>
<text x="165.7" y="95.7">R7908</text>
<text x="189.5" y="95.5">J7921</text>
<text x="74.7" y="101.6">NTA-5332</text>
<text x="105.5" y="100.9">0R</text>
<text x="142.7" y="96.6">±10%</text>
<text x="163.8" y="100.2">0ohm ±5% 0201</text>
<text x="189.5" y="101.9">XM-217-XC-167-SP</text>
<text x="105.5" y="102.6">±5%</text>
<text x="105.5" y="104.2">0201</text>
<text x="119.4" y="107.4">0201&lt;1uf</text>
<text x="119.6" y="104.4">C7905</text>
<text x="119.6" y="105.9">NM</text>
<text x="132.8" y="104.4">C7909 NM 0201&lt;1uf</text>
<text x="85" y="114.6">R7909</text>
<text x="85" y="115.9">4.7Kohm</text>
<text x="85" y="117.2">±1%</text>
<text x="85" y="118.4">0201</text>
<text x="37.8" y="122">R7910</text>
<text x="37.8" y="123.3">10Kohm</text>
<text x="37.8" y="124.5">±5%</text>
<text x="37.8" y="125.8">0201</text>
<text x="46.2" y="122.6">C7981</text>
<text x="46.2" y="123.9">NM</text>
<text x="46.2" y="125.2">0201&lt;1uf</text>
<text x="95.7" y="128.6">C7979</text>
<text x="95.7" y="129.9">NM</text>
<text x="95.7" y="131.1">0201&lt;1uf</text>
</g>
<g font-size="1.1" fill="#000040">
<text x="20.1" y="28.2">[33]</text>
<text x="23.4" y="28.2">NFC_HPD_GPIO_1</text>
<text x="16.8" y="30.7">[32]</text>
<text x="20.1" y="30.7">PS5169_NFC_I2C_SCL_1</text>
<text x="178.8" y="42.2">NFC_PU</text>
<text x="187.7" y="42.2">[65]</text>
<text x="51.8" y="116.9">NFC_HPD</text>
</g>
<g font-size="1.1" fill="#004080">
<text x="65.8" y="28.5">RST_HOST</text>
<text x="65.8" y="26">VCCA</text>
<text x="76" y="28.5">RST_SIM</text>
<text x="77.8" y="26">VCCB</text>
<text x="65.8" y="31">CLK_HOST</text>
<text x="65.8" y="33.6">IO_HOST</text>
<text x="76.1" y="31">CLK_SIM</text>
<text x="77.1" y="33.6">IO_SIM</text>
<text x="65.8" y="36.1">EN</text>
<text x="78.5" y="36.1">GND</text>
<text x="155.9" y="38.4" transform="rotate(-90 155.9 38.4)">G</text>
<text x="154.7" y="42.5">S</text>
<text x="160.2" y="42.5">D</text>
<text x="191.2" y="70.8">1</text>
<text x="191.2" y="69.5">2</text>
<text x="62.7" y="80.7">VOUT</text>
<text x="62.7" y="83.2">VCC,TX</text>
<text x="76.4" y="80.7">LATX</text>
<text x="77.8" y="83.2">LA</text>
<text x="62.7" y="85.8">VCC</text>
<text x="62.7" y="88.3">GND1</text>
<text x="76.4" y="88.3">LBTX</text>
<text x="77.8" y="85.8">LB</text>
<text x="62.7" y="95.9">HPD</text>
<text x="62.7" y="90.8">GND2</text>
<text x="62.7" y="93.4">GNDTX</text>
<text x="69.2" y="93.4">SDA/GPIO1/PWM1</text>
<text x="69.3" y="90.8">SCL/GPIO0/PWM0</text>
<text x="73.8" y="95.9">ED/PWM0</text>
<text x="62.7" y="98.5">N.C.1</text>
<text x="76.3" y="98.5">N.C.2</text>
<text x="190.1" y="99.4">1</text>
<text x="190.1" y="98.1">2</text>
</g>
<g font-size=".9">
<text x="22" y=".9">5</text>
<text x="63.4" y=".9">4</text>
<text x="104.9" y=".9">3</text>
<text x="146.4" y=".9">2</text>
<text x="187.9" y=".9">1</text>
<text x=".3" y="20.3">D</text>
<text x="209" y="20.3">D</text>
<text x=".3" y="56.7">C</text>
<text x="209" y="56.7">C</text>
<text x=".3" y="93.2">B</text>
<text x="209" y="93.2">B</text>
<text x=".3" y="129.7">A</text>
<text x="209" y="129.7">A</text>
<text x="22" y="148.1">5</text>
<text x="63.4" y="148.1">4</text>
<text x="104.9" y="148.1">3</text>
<text x="146.4" y="148.1">2</text>
<text x="187.9" y="148.1">1</text>
</g>
</svg>
